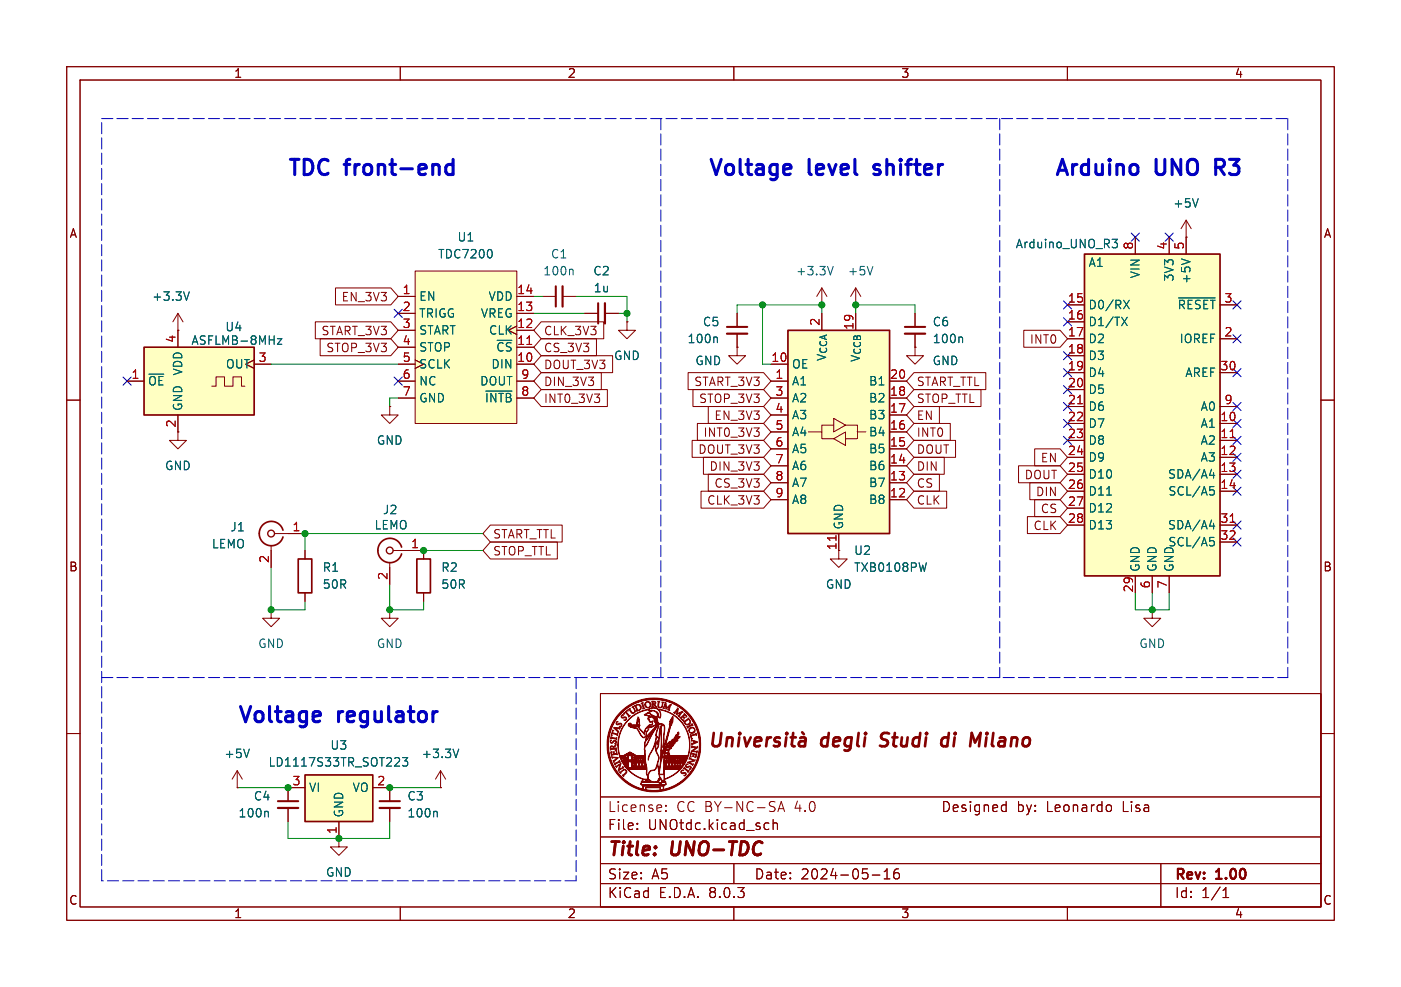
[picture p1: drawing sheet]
<svg xmlns="http://www.w3.org/2000/svg" width="210mm" height="148mm" viewBox="0 0 210 148" stroke-linecap="round" stroke-linejoin="round" font-family="sans-serif">
<g fill="none" stroke="#840000" stroke-width=".15">
<path d="M10 10h190v128h-190zM12 12h186v124h-186zM60 10v2M110 10v2M160 10v2M10 60h2M87.6 47h2.1M90.7 47h2M198 60h2M10 110h2M66 118.1h.1M66 115.6l-.7 1.2"/>
<path d="M66 115.6v2.5M66 115.6l.8 1.2M90 104h108v32h-108zM90 119.5h108M198 110h2M60 136v2M90 132.5h108M90 129.5h108M90 125.5h108M95.5 124.2v.2M95.5 123.5v.1M99.8 121.5v.2"/>
<path d="M99.8 120.8v.1M110 136v2M110 129.5v3M114.8 123.4l.5 .1M115.3 124.3l-.5 .1M115.9 123.5a.37 .37 0 0 1 .6 .1v.8M115.9 122.9v1.5M116.6 121.7l.5-1.5 .5 1.5M116.8 121.3h.7M130.8 131.2h1.1M132.5 131.8h.9M132.5 130.7l.5-.4v1.5"/>
<path d="M134.7 130.3a.59 .59 0 0 0-.7 .6v.6l.1 .2 .4 .1 .3-.2v-.5l-.1-.2h-.4l-.3 .2M150.4 120.7l.4 .1M150.8 120.2v1.5M150.8 121.6l-.4 .1M160 136v2M166.3 120.7l.3 .3v.4l-.3 .3M174 129.5v6.5M183.3 134.6h.9M183.3 133.5l.5-.4v1.5"/>
</g>
<g fill="#840000" stroke="#840000" stroke-width=".15">
<path d="M93 106.8a7 7 0 0 1 11.3 1.6 7 7 0 0 1-5.1 10.2l-.5 .1a7 7 0 0 1-7.7-7 7 7 0 0 0 6.5 7 7 7 0 0 0 7.4-6 7 7 0 0 0-5.5-7.8 7.1 7.1 0 0 0-8.4 6.8v-.9a6.9 6.9 0 0 1 2-4z"/>
<path d="M93.2 106.8a6.9 6.9 0 0 1 11.4 3 6.9 6.9 0 0 1-8.1 8.6l2.4 .1v-.4h-2.1v.3a6.6 6.6 0 0 1-5.6-6.7 6.7 6.7 0 0 0 5.1 6.6l.1-.4a.37 .37 0 0 0 .4 .5v-.3h2.2l.1 .4a.32 .32 0 0 0 .3-.2 .32 .32 0 0 0 0-.3l.1-.1h-3.2l-.1-.2 .2 .1h3.1l.1-.1h-3.4l-.2-.1h3.8l-.1-.3h-.5a.28 .28 0 0 1-.2 .2 .28 .28 0 0 1-.3-.2h-2.5l-.1 .3v-.4h1.5h-.7l-.2-.1h.8a.52 .52 0 0 0-.8 0l.4-.2h-.6l-.4 .3 .3-.3a5.6 5.6 0 0 1-2.4-1.5l1.3 .9a2.85 2.85 0 0 0 1.8 .5l.3 .2a1.36 1.36 0 0 0 1.2 .2h.1h-.4l.4-.1 .3 .4 .2-.2v-.2h.1v.1h.4l-.2-.1a.37 .37 0 0 1-.5-.2l-.3 .2h-.1l.4-.3v-.1l-.3 .2v-.1a.35 .35 0 0 0 .1-.6l.1 .4 .3 .4h.3v-.8h-.7v-.2v.1h.7v-.1a.67 .67 0 0 1 .1 .7v.1a5.3 5.3 0 0 0 2.3-1.4l-2.3-.1-.1 .7v-.7h2.5l.1-.1-2.5-.1-.1 .2v-.2h2.6l.2-.2h-.2v.2v-.2h-.2v.2h-.1l.1-.2h-.2v.2l-.1-.2h-.1v.2l-.1-.2h-.2v.2v-.2h-.2v.2v-.2h-.2v.2v-.2h-.2v.2v-.2h-.2v.2l-.1-.2h-.1v.2l-.1-.2h-.1v.2h-.2h.1v-.2h-.2v.2v-.2h-.1l-.1 .2v-.7l.1 .5h.2l-.1-.5-.2-.1 .3 .1v.5h.8v-.2a.2 .2 0 0 0 0-.3 .2 .2 0 0 0-.3 0 .2 .2 0 0 0 0 .3v.2h-.1v-.4l-.2-.1-.1 .1v.4h-.1l.1-.5h.1h.2l.1 .5v-.3a.21 .21 0 0 1 .1-.2 .21 .21 0 0 1 .3 0v.5v-.2l.1 .2h.3l-.1-.5h-.2l-.1 .3v-.3h.1l.3 .1v.4h.4v-.2a.19 .19 0 0 0 0-.3 .19 .19 0 0 0-.3 0v.5h-.1l.1-.3a.21 .21 0 0 1 .2-.2 .21 .21 0 0 1 .1 .3l.1 .2v-.2v.2h.2h.1v-.2a.2 .2 0 0 0 0-.3 .2 .2 0 0 0-.3 0 .2 .2 0 0 0 0 .3 .23 .23 0 0 1 0-.3 .23 .23 0 0 1 .4 .1v.3a.25 .25 0 0 0 .3 .1 .25 .25 0 0 0 0-.4l-.2-.1-.1 .5 .1-.5a.25 .25 0 0 1 .3 0 .25 .25 0 0 1 0 .3l.2-.3-.2 .2 .1-.2 .2-.2-.2 .1-.1 .1-.1-.1h.2h-.2l-.3-.1v.2l-.1-.1h-.3v.1l-.1-.1-.4-.1v.2v-.1l-.4-.1v.2l-.1-.1h-1.1v-.1l3.3-.1h-3.2l-.1 .1v-.2l.1 .1h.2v-.4h-.1l-.1 .4v-.3l-.1 .2a.23 .23 0 0 1 .3-.3 .23 .23 0 0 1 .1 .3l.1-.1v.2a.21 .21 0 0 0 .2-.2 .21 .21 0 0 0-.1-.2l-.2 .2a.18 .18 0 0 1 .2-.2 .18 .18 0 0 1 .1 .3v.1h.3l-.1-.4-.2 .4 .1-.4a.23 .23 0 0 1 .3 .1 .23 .23 0 0 1 0 .2v-.1l.1 .2h.1v-.4h-.1l-.1 .2 .1-.2h.1l.1 .4h.3v-.3l-.2-.1-.1 .4v-.4h.1h.2v.4v-.2l.1 .2h.2v-.4h-.2l-.1 .2 .1-.2a.16 .16 0 0 1 .2 0 .16 .16 0 0 1 0 .2v.2l.1-.2v.2h.2v-.4h-.2v.2a.16 .16 0 0 1 0-.2 .16 .16 0 0 1 .2 0 .16 .16 0 0 1 0 .2l.1 .2v-.2v.2a.15 .15 0 0 0 .2-.2 .15 .15 0 0 0-.2-.1v.1v-.2a.24 .24 0 0 1 .3 .1 .24 .24 0 0 1 0 .2l.3 .1-.1-.4h-.1l-.1 .3v-.3a.16 .16 0 0 1 .3 0 .16 .16 0 0 1 0 .2v.2v-.2l.1 .1a.15 .15 0 0 0 .2-.1 .15 .15 0 0 0-.2-.1l-.1 .1 .1-.2a.21 .21 0 0 1 .2 .1 .21 .21 0 0 1 0 .2l.2-.4-3.3-.1-.1 .2h-.1a.37 .37 0 0 1 .6-.2h3h-3.4a.31 .31 0 0 1 0-.5 .31 .31 0 0 1 .5 .1l-.1 .1h-.2a.13 .13 0 0 0 .2-.1 .13 .13 0 0 0-.1-.1 .25 .25 0 0 0-.3 .3 .25 .25 0 0 0 .4 .1h3h-3l.1-.1a.32 .32 0 0 0-.1-.5l.1-.3h-.4l-.1 .4h-.1a.49 .49 0 0 0-.1 .7l-.2-.2-.2 1-.3 1.6-.3-1.3v.1a.89 .89 0 0 1-1 .8l-.1 .1a1.35 1.35 0 0 0-.3 1.1v-.5a.96 .96 0 0 1-.2-.9h-2.9l-.1-.2 .2 .1h2.8l-.1-.1h-1.5v.1l-.1-.1h-1.3l-.2-.3 .3 .2v-.2h-.4h.4v-.5h-.2v.5h-.2l-.3-.6 .2 .3 .1-.2v.4l.1-.5v.6v-.2a.19 .19 0 0 1 0-.3 .19 .19 0 0 1 .3 0 .19 .19 0 0 1 0 .3l.1 .4h1v-.2h-.3v.2v-.2h.3v-.4l-.1-.1-.1 .5h-.1v-.6v.5v-.1a.19 .19 0 0 1 0-.3 .19 .19 0 0 1 .3 0 .19 .19 0 0 1 0 .3l.1 .4h1.7l-.1-.2v.2l-.1-.2h-.1v.2l-.1-.2h-.2v.2v-.2h-.2v.2v-.2h-.2v.2l-.1-.2h-.1v.2l-.1-.2h-.1v.2l-.1-.2h-.1l-.1 .2 .2-.4v.2h.3a.31 .31 0 0 0-.1-.5l-.2 .1v.2v-.3a.25 .25 0 0 1 .3 0 .25 .25 0 0 1 .1 .4v.1h.4l-.1-.4-.2-.1-.1 .5v-.1a.24 .24 0 0 1 0-.4 .24 .24 0 0 1 .4 .1v.4v-.2l.1 .2h.3v-.3a.17 .17 0 0 0-.2-.2 .17 .17 0 0 0-.1 .3l-.1-.1a.21 .21 0 0 1 .2-.3 .21 .21 0 0 1 .2 .3v.3l.1-.1 .1 .1-.1-.5v.4v-.4h-.1l.1-.1h-.1h-.4v.1v-.1l-.4-.1v.2l-.1-.1h.1h-.1h-.4l-.1 .6v-.7l1.5 .1-1.5-.1 1.5-.1h-1.4l-.2 .7v-.5h-.3v-.1l.3 .1v-.2h.1h-.2l-.2 .1h-.1v.9v-.5a.27 .27 0 0 0-.3-.4 .27 .27 0 0 0-.2 .4l-.1 .5v-.9h.4l.2 .1-.1-.2h.2l-.7 .1-.1 .5v-.4h-.3l-.1-.1 .4 .1v-.2h.2h-.5l-.2 .3v-.1h-.2l-.1-.2 .2 .1 .3-.1h-.5l2-.1-1.8 .1v-.3l-.1-.1-.1 .4-.3-.6 .3 .5v-.3h.2l.1 .4v-.1h.5v-.4h-.2l-.1 .4 .1-.5 .2 .1v.4h.7v-.4a.25 .25 0 0 0-.3-.3 .25 .25 0 0 0-.2 .4v.3h-.2l.1-.3v.2v-.2a.3 .3 0 0 1 .3-.4 .3 .3 0 0 1 .3 .4v.3h.4v-.3l-.2-.1v.4h-.2a.47 .47 0 0 0-.4-.8l-.2 .2v.3a.38 .38 0 0 1 .3-.5 .38 .38 0 0 1 .4 .5v.3l.1-.4 .1-.1 .1 .5 .2-.1 .1 .2v-.1l.2 .1v-.4h-.2v.3a.19 .19 0 0 1 0-.3 .19 .19 0 0 1 .3 0 .19 .19 0 0 1 0 .3v.1v-.2l.1 .2h.1v-.4h-.1l-.1 .2 .1-.2 .2 .1v.3h.3l-.1-.4h-.1v.4l-.1-.2a.17 .17 0 0 1 .2-.2 .17 .17 0 0 1 .1 .2l.1 .2a.15 .15 0 0 0 .2-.2 .15 .15 0 0 0-.2-.1v.1a.16 .16 0 0 1 .1-.2 .16 .16 0 0 1 .1 .2l.1 .2v-.6h-1.4l-.1 .4v-.4l-.3-.2a.61 .61 0 0 0-1 0l-.3 .2v.5l-.1-.5h-.6h.6l.9-.5 1 .5h1.3l-1.3-.1-1-.5-.2 .2a1.57 1.57 0 0 1-1.3 .4v-.1h.5l.4-.2a.93 .93 0 0 1 1.4 .1l.2 .1h1.3h-1.3l-1-.6-.9 .6h-.6a2.65 2.65 0 0 1-.2-1.7l.2 1.4a.37 .37 0 0 0 .5 .2l.7-.3a.73 .73 0 0 1 1 .1l.3 .2h1.3l-.1-.9 .5 3.8a1.06 1.06 0 0 1 1-.8l.6-1.4a1.5 1.5 0 0 0-.4-1.3l.1-.1 .1 .4a1.43 1.43 0 0 1 .1 1.5l.2 1.2 .2-1.7h.1l.2-.7-.3 .7 .1-1.5v1.1l.3-.8-.1 .2v-.3l-.2-.2-.1-2.9h.1l.1 2a.87 .87 0 0 0 .4 1.2l-.1-.2h.1l-.2-.1h.2l.1 .3v-.3h-.3l1.2-.3h-.7l-.3 .2h-.1v-.1l-.1 .2 .1-.3-.2-.2 .3-2.7a.33 .33 0 0 0 0-.3 .33 .33 0 0 0-.3-.2l-.2 .3v.5l-.1-.1 .1-.6-.1 .3-.2 1.6a2.4 2.4 0 0 1-.5 1.8l-.1-.6 .1 .5a.84 .84 0 0 0 .2-1.2l.2 .4v-.7l-.2 .3-.3 .7a1.74 1.74 0 0 1 .5-1.1l-.3-.4-.2 1.2-.9 1.6-.1 .7a4.2 4.2 0 0 1 .8-2l.1-.3a2.12 2.12 0 0 0 .2-1.4l.5-1.4-.3 .8a.72 .72 0 0 0 .2 1l.2-1.1a.68 .68 0 0 1 .5-.9l-.1-.1a.99 .99 0 0 0-1.1 .8l-1.2 2.3-.3 .2-.1 .5v-.9l.1 .3a.24 .24 0 0 0 .3-.1 .24 .24 0 0 0 0-.2l1-2 .8-.9h-.2l-.3 .4-1.7 2.5 .2-.5 1.1-1.5-.8 .9-.3 .6 .1-.7a.37 .37 0 0 1-.7 .2l-.3-.5a.93 .93 0 0 0-1-.9l-.4-.1h.3a1.19 1.19 0 0 1 1.2 1.1l.2 .2a.41 .41 0 0 0 .5 .2 .41 .41 0 0 0 .1-.6v-.2l-.2 .1-.1 .1 .1 .3-.8-1a.66 .66 0 0 0-.8-.2h-.3a.41 .41 0 0 1-.5-.3 1.93 1.93 0 0 0 1.5 .2l.2-.1h-1.5l-.1-.2 .3 .1-.1-.1h-.2l.2-.1h-.2l-.1 .2a.22 .22 0 0 1 .2-.3 .22 .22 0 0 1 .3 .3h.8v-.2l.1 .2a.62 .62 0 0 0 .1-.7v-.3l-.1 .6-.1-.2-.1 .4 .2-1 .2 .4v.8h.1a.31 .31 0 0 0 0 .5l.6 .7 .1-.3 .3 .1 .4-.4a.76 .76 0 0 0-.3 1.1l1.6-1.8-1 .5-.7 .1-.2 .4a.45 .45 0 0 1 .6-.5l.5-.1-.9 .1 .1-.1 .8-.1h-.4l.5-.1 .4-.2-.2-.5 .3 .5 .4-.1h-.3l-.1-.1 .2 .1-.3-.4 .2 .2-.1-.3 .1 .3 .3 .2-.2-.2-.1-.4-.2 .2-.1-.3-.1 .3v-.3h-.1h.1l-.2-.1h.2h-.2l-.2-.2 .4 .2-.4-.2 .5 .1-.2-.2 .3 .1v.4h.2v-.3l.1 .4a.56 .56 0 0 0 .7 .6 1.13 1.13 0 0 1 .3 1.3l-.2 2.1 .1 .1 .1-.2v.4l.2-.3v-.4l-.3 .3 .3-.5 .7-2.6-.8 2.7 .7-2.7-.1-.2 .3 .1-.3-.1 .1-.1v-.3h.1v.3l.2-.4-.1 .4a1.05 1.05 0 0 0 .2-.9l-.4 .6 .5-.8a1.53 1.53 0 0 1-.2 1.2l-.9 2.9v.6a.5 .5 0 0 1 .7-.1l.3-.2h-.5l-.3 .1 .1-.2v.1l.2-.2 .1-.3-.3 .2v.2v-.1l.4-.4-.1 .4 .7-.1v-.1l-.6 .2 .1-.2h.2v-.5l-.2 .5a.32 .32 0 0 1 .3-.5v.4l.5-.1 .2-.2-.6 .2 .1-.5 .1 .3v-.2v-.2l-.1 .1v-.1l.1-.1 .1 .4 .1-.2 .5-.2h-.2a.21 .21 0 0 1-.2 .1 .21 .21 0 0 1-.1-.3l.1 .2-.2-.3h.1l.1 .2v-.3l.1 .1 .1-.1v-.2l-.1 .2-.1-.1 .2-.2a.67 .67 0 0 1-.1 .7l.3-.1-.1 .2-.4 .2-.1 .2 .3-.1a.73 .73 0 0 1-.7 .4v.1h.3a.71 .71 0 0 1-.8 .3l.6 .1-.3 .2h-.7l-.1 .1 .8 .1-.3 .2-.6 .1h.5l-.1 .3 .2 .2-.1 .3h2.8a5.4 5.4 0 0 0-4.4-6.9 .8 .8 0 0 1 .2 1.3l-.3-.3-.2 .2-.3-.2-.4 .1-.5-.1v.4h.2v.4l.5-.1-.1 .1a.32 .32 0 0 1 0 .4 .32 .32 0 0 1-.3 .1l-.5 .3 .5-.3a.22 .22 0 0 0 .3-.3 .22 .22 0 0 0-.4-.1l-.3-.5 .1-.4-.6-.2 1.2 .2h.2l-.4-.2a.55 .55 0 0 0-.9 0h-.1l.6-.3h-.1h.2l.4 .3 .7 .3a.64 .64 0 0 0-.2-.8 .64 .64 0 0 0-.9 .1l-.2 .1 .4-.2-.3-.2a5.4 5.4 0 0 0-4.6 5.2 5.2 5.2 0 0 1 4.7-5.3l.1 .2 .3-.1-.1 .1a.73 .73 0 0 1 1 .7l-.1-.5 .2 .2v.4l.2 .2 .1-.1a1.07 1.07 0 0 0-.5-1.2 1.07 1.07 0 0 0-1.3 .1h-.2a1.82 1.82 0 0 1 1.9 0 5.5 5.5 0 0 1 4.5 5 5.5 5.5 0 0 1-3.8 5.6 .58 .58 0 0 1 .1 .7l-.2 .2v.5l1.3-.5a6.6 6.6 0 0 0 2.2-1.6l.9-1.1a6.8 6.8 0 0 0 .9-4.5 6.8 6.8 0 0 0-4.7-5.5 6.8 6.8 0 0 0-7 1.8 7.1 7.1 0 0 0-2 4.7 6.7 6.7 0 0 1 2.1-4.9z"/>
<path d="M92.9 115.8h.1a.59 .59 0 0 1 .9-.2v.3l-.4 .4v.2l-.2-.3a.62 .62 0 0 0 .5-.6 .49 .49 0 0 0-.7 .4z"/>
<path d="M102.1 115.6l.2-.1 .2 .1a.2 .2 0 0 0-.3 0 .2 .2 0 0 0 0 .3h.2a.28 .28 0 0 1 .4 0 .28 .28 0 0 1-.3 .4h.1a.16 .16 0 0 0 .2-.2 .16 .16 0 0 0-.3-.1l-.4-.1v-.1z"/>
<path d="M102.6 115.1l.6 .5h.1l-.2 .2v-.1a.8 .8 0 0 0-.7-.4z"/>
<path d="M92.3 114.8l.1 .1 .7-.4-.3 .9 .5-.3v-.2l.2 .2v.1h-.2l-.5 .5a.93 .93 0 0 1 .1-1l-.4 .2-.1 .2z"/>
<path d="M102.9 114.6h.2a.2 .2 0 0 0-.2 .1 .2 .2 0 0 0 0 .3 .2 .2 0 0 0 .3-.1 .25 .25 0 0 1 .4 .1 .25 .25 0 0 1-.3 .3h.1a.16 .16 0 0 0 .1-.2 .16 .16 0 0 0-.3-.1 .28 .28 0 0 1-.4 0 .28 .28 0 0 1 .1-.4z"/>
<path d="M103.4 113.6l.1 .2a.53 .53 0 0 0 .7 .1 1.15 1.15 0 0 1-.9 .5l.5 .2 .1-.1-.1 .3v-.1l-.8-.4 .9-.3-.5-.2-.1 .1z"/>
<path d="M92.1 114.4l.1 .1 .3-.2 .3-.1v-.2l.2 .3h-.1l-.4 .1-.3 .2v.1z"/>
<path d="M91.7 113.4l1 .2-.7 .7-.1-.3 .1 .1 .5-.4-.7-.1v.1z"/>
<path d="M103.6 112.8l.5 .2h.4l-.1 .4a.15 .15 0 0 1-.1 .2 .15 .15 0 0 1-.2 0 .21 .21 0 0 0 .2-.3 .21 .21 0 0 0-.3-.1v.3l-.2-.1 .1-.2a.2 .2 0 0 0-.1-.1 .2 .2 0 0 0-.2 0v.4l-.2-.1z"/>
<path d="M91.5 112.8l.2-.1a.2 .2 0 0 0-.1 .3 .2 .2 0 0 0 .2 .1 .2 .2 0 0 0 .2-.3h-.1l.2-.1-.1 .1a.19 .19 0 0 0 .3 .2 .19 .19 0 0 0 .1-.3l-.2-.2a.52 .52 0 0 1 .3 .7l-.1-.1-.5 .1-.2 .2z"/>
<path d="M103.7 111.8l.1 .1a.73 .73 0 0 0 .8 0 .56 .56 0 0 1-.5 .6l-.2 .1 .5 .1 .1-.1v.3l-.1-.1-.8-.1 .8-.6-.6-.1-.1 .1z"/>
<path d="M91.5 111.9l.2-.1a.39 .39 0 0 0 .4 .1 .39 .39 0 0 0 .2-.3v.2l-.3 .4h.2l.2-.1v.3h-.3l-.6 .1v-.3a.22 .22 0 0 0 .3 .1 .22 .22 0 0 0 .1-.3 .22 .22 0 0 0-.4 .2z"/>
<path d="M103.7 110.9l.9 .4-.9 .5v-.4a.2 .2 0 0 0 .2 0 .2 .2 0 0 0 .1-.2l.1 .2 .3-.2-.6-.1-.1 .1z"/>
<path d="M91.5 111h.2l-.2 .3a.36 .36 0 0 0 .5-.3 .26 .26 0 0 1 .4 .2 .26 .26 0 0 1-.3 .3 .19 .19 0 0 0 .2-.1 .19 .19 0 0 0-.1-.3 .19 .19 0 0 0-.2 .2 .27 .27 0 0 1-.4 .1 .27 .27 0 0 1-.1-.4z"/>
<path d="M91.6 110.4v.2h.3l.5 .1 .1-.1-.1 .3v-.1a.72 .72 0 0 0-.8 0z"/>
<path d="M103.5 110.1l.2 .1 .6-.2 .1 .3h-.6a.22 .22 0 0 0-.2 .2 .22 .22 0 0 0 .2 .2l-.2 .1z"/>
<path d="M91.8 109.5l.2 .1a.19 .19 0 0 0-.2 .2 .19 .19 0 0 0 .3 .1l.4 .2 .1-.1-.1 .3a.69 .69 0 0 0-.7-.3v.3l-.2-.1z"/>
<path d="M103.4 109.1a.48 .48 0 0 1 .7 .1 .48 .48 0 0 1-.2 .7 .48 .48 0 0 1-.6-.3 .4 .4 0 0 0 .5 .2 .4 .4 0 0 0 .1-.6h-.3l-.3 .4z"/>
<path d="M92 109.1h1l-.1 .3-.1-.1a.21 .21 0 0 0-.3 0 .21 .21 0 0 0 .1 .3h.1l-.1 .3-.5-.7 .3 .2 .1-.2h-.4z"/>
<path d="M103 108.9a.68 .68 0 0 0 .7-.3v-.1l.2 .3-.1-.1-.6 .4-.1 .1z"/>
<path d="M92.5 108.2l.2 .1a.16 .16 0 0 0-.3 .1 .16 .16 0 0 0 .3 .1 .3 .3 0 0 1 .3-.1 .3 .3 0 0 1 .2 .4 .3 .3 0 0 1-.3 .2l-.1-.1a.2 .2 0 0 0 .3-.1 .2 .2 0 0 0-.1-.2h-.1a.3 .3 0 0 1-.5 0 .3 .3 0 0 1 .1-.4z"/>
<path d="M102.4 108.1a.74 .74 0 0 0 .7-.4h.1a.54 .54 0 0 1 .3 .6 .54 .54 0 0 1-.6 .4l-.3-.3h.1a.37 .37 0 0 0 .6 .1 .37 .37 0 0 0-.1-.6l-.5 .3a.14 .14 0 0 1-.2 .1 .14 .14 0 0 1-.1-.2z"/>
<path d="M93.2 107.2l.1-.1 .2 .2a.18 .18 0 0 0-.3 0 .18 .18 0 0 0 .1 .3 .18 .18 0 0 0 .2-.1 .28 .28 0 0 1 .4 0 .28 .28 0 0 1 0 .4 .28 .28 0 0 1-.4 0 .19 .19 0 0 0 .3 0 .19 .19 0 0 0 0-.2 .19 .19 0 0 0-.3 0 .26 .26 0 0 1-.3-.1 .26 .26 0 0 1 0-.4z"/>
<path d="M101.9 107.6l.2-.1 .4-.5a.48 .48 0 0 1 .4 .5l-.2-.3-.3 .2 .3 .2-.2 .1v-.1a.19 .19 0 0 0-.2 0 .19 .19 0 0 0-.1 .2l.1 .2h.2l-.2 .1z"/>
<path d="M93.5 106.9l.6-.5 .1 .2-.3 .1a.75 .75 0 0 0 .6 .6l-.3 .2a.58 .58 0 0 0-.4-.6 .18 .18 0 0 0-.2 0 .18 .18 0 0 0 0 .2z"/>
<path d="M101.5 106.2a.53 .53 0 0 1 .1 .7v.1l.6-.3 .2 .1-.2 .1-.4 .5 .1 .1-.3-.2h.1l.4-.4-.7 .3 .1-.8-.3 .5v.1l-.2-.2h.1a.77 .77 0 0 0 .4-.6z"/>
<path d="M94.2 106.4l.3-.2a.59 .59 0 0 0 .5 .7 .54 .54 0 0 0-.3-.8l.3-.2-.1 .1a.83 .83 0 0 1 .2 .9 .48 .48 0 0 1-.7-.4z"/>
<path d="M95.1 105.9a.43 .43 0 0 1 .4 .5h.1a.38 .38 0 0 0 .4-.5 .38 .38 0 0 0-.7-.1h-.2a.52 .52 0 0 1 .7-.1 .52 .52 0 0 1 .2 .7l-.6 .3v-.4z"/>
<path d="M99.6 105.4h.3v.8l.6-.6 .2 .1a.32 .32 0 0 0-.3 .4l-.1 .3 .1 .1-.3-.1a.25 .25 0 0 0 .2-.4l.1-.1-.6 .5-.1-.8-.2 .6h.1h-.3l.1-.1a.73 .73 0 0 0 .2-.7z"/>
<path d="M96.1 105.5l.3-.1v.1l.3 .7-.4 .1v-.5z"/>
<path d="M96.8 105.3a.48 .48 0 0 1 .7 .2 .48 .48 0 0 1-.3 .7 .48 .48 0 0 1-.6-.6h.2a.36 .36 0 0 0 .5 .5 .36 .36 0 0 0 0-.7 .31 .31 0 0 0-.3-.1 .31 .31 0 0 0-.2 .3h-.2z"/>
<path d="M98.6 105.2h.3l-.1 .1a.55 .55 0 0 0 .2 .8 .59 .59 0 0 0 .2-.8l.3 .1a.98 .98 0 0 1-.5 .8 .46 .46 0 0 1-.4-.3 .46 .46 0 0 1 .1-.5z"/>
<path d="M97.7 105.2h.1a.3 .3 0 0 1 .4 0 .3 .3 0 0 1 0 .4v.1l.3 .4-.2-.1-.3-.3-.1 .2 .1 .1h-.4h.2a.26 .26 0 0 1 0-.3 .26 .26 0 0 1 .3-.1 .21 .21 0 0 0 .1-.3 .21 .21 0 0 0-.3-.1v.4h-.1z"/>
<path d="M99.8 114.3h.1v.1h-.1l.1-.1h-.2z"/>
<path d="M100.2 114.3l.1 .1h-.1l.1-.1z"/>
<path d="M97.3 107.5l.3 .1h-.3l.1-.1z"/>
</g>
<g fill="none" stroke="#840000" stroke-width=".4">
<path d="M107 109.9l-.2 1.6 .1 .3a.66 .66 0 0 0 1-.3l.2-1.6M109 110.8a.49 .49 0 0 1 .8 .1l-.1 1M109 110.6l-.2 1.3M110.8 110.6l-.1 1.3M110.9 109.9v.2M110.9 109.9l-.1 .1 .1 .1M110.9 109.9l.1 .1-.1 .1M111.6 110.6l.3 1.3 .6-1.3M113.1 111.2l1-.1-.1-.4-.5-.1-.3 .3-.1 .7v.2l.2 .1 .6-.1M115 110.6l-.2 1.3M115.6 110.6a.59 .59 0 0 0-.6 .4M116.9 110.7a.49 .49 0 0 0-.8 .3l.1 .1 .4 .1 .3 .3-.1 .3-.2 .1-.6-.1"/>
<path d="M117.9 110.6l-.2 1.3M117.9 109.9v.2M117.9 109.9l-.1 .1 .1 .1M117.9 109.9l.1 .1-.1 .1M118.5 110.6h.8M118.9 109.9l-.2 1.7 .1 .2 .3 .1M119.9 110.7l.3-.1 .5 .1 .1 .2-.1 1M120.2 109.8l.3 .3M120.8 111.1h-.7a.4 .4 0 0 0-.4 .4 .4 .4 0 0 0 .3 .4l.7-.1M131.9 111.8l.3 .1M132.2 110.1l-.1 .4v.2M142.1 110.7a.66 .66 0 0 0-.9 .3l-.1 .5 .1 .3 .2 .1 .6-.1"/>
<path d="M142.2 109.9l-.2 2M146.2 111.3l.8-1.4-.3 2"/>
</g>
<path d="M68.8 112.3l-.5 1.3" fill="none" stroke="#006464" stroke-width=".15"/>
<path d="M90.7 45.5v3" fill="none" stroke="#840000" stroke-width=".33"/>
<path d="M89.7 45.5v3" fill="none" stroke="#840000" stroke-width=".3"/>
<path d="M21.6 52.1h16.5v10.1h-16.5z" fill="#ffffc2"/>
<path d="M21.6 52.1h16.5v10.1h-16.5zM42.4 79.5a1.81 1.81 0 0 0-2.8-1 1.81 1.81 0 0 0 0 3 1.81 1.81 0 0 0 2.8-1M60.2 82a1.81 1.81 0 0 0-2.8-.9 1.81 1.81 0 0 0 0 2.9 1.81 1.81 0 0 0 2.8-.9" fill="none" stroke="#840000" stroke-width=".25"/>
<g fill="none" stroke="#840000" stroke-width=".15">
<path d="M19 57.2h2.6M26.7 49.5h.1M26.7 47v5.1M26.7 47l-.8 1.3M26.7 47l.7 1.3M31.7 57.9h.7v-1.4h1.3v1.4h1.2v-1.4h1.3v1.4h.5M38.1 54l-1.3 .6 1.3 .6M38.1 54.6h2.5M26.7 62.2v3.8h1.2l-1.2 1.3-1.3-1.3h1.3M40.6 81.8v3.3M41.1 80h4.6M58.4 84.3v3.3"/>
<path d="M58.9 82.6h4.6M125.7 82.6v1.2h1.3l-1.3 1.3-1.2-1.3h1.2M35.6 118.1h.1M35.6 115.6l-.8 1.2M35.6 115.6v2.5M35.6 115.6l.7 1.2"/>
</g>
<path d="M28.4 43.8l-.4 1.2M41.6 50.8h.6l-.6 .8h.6M37.4 112.3l-.4 1.3" fill="none" stroke="#006464" stroke-width=".15"/>
<g fill="none" stroke="#840000" stroke-width=".2">
<circle cx="40.6" cy="80" r=".51"/>
<circle cx="58.4" cy="82.6" r=".51"/>
</g>
<path d="M62.2 40.6h15.3v22.9h-15.3z" fill="#ffffc2"/>
<g fill="none" stroke="#840000" stroke-width=".15">
<path d="M59.7 44.5h2.5M59.7 54.6h2.5M59.7 52.1h2.5M59.7 49.5h2.5M59.7 47h2.5M59.7 57.2h2.5M59.7 59.7h2.5M62.2 40.6h15.3v22.9h-15.3zM77.5 48.9l-1.3 .6 1.3 .7M77.5 44.5h2.5M77.5 54.6h2.5M77.5 52.1h2.5"/>
<path d="M77.5 49.5h2.5M77.5 47h2.5M77.5 57.2h2.5M77.5 59.7h2.5M94 48.3v1.2h1.2l-1.2 1.3-1.3-1.3h1.3M94 48.3h.1M58.4 61v1.2h1.3l-1.3 1.3-1.3-1.3h1.3M58.4 61h.1M50.8 125.7v1.3h1.3l-1.3 1.3-1.3-1.3h1.3M50.8 125.7h.1"/>
</g>
<path d="M79 51.7h.7" fill="none" stroke="#a90000" stroke-width=".15"/>
<path d="M73.7 37.5l.1 .4-.1 .7M72.8 58.6h3.9" fill="none" stroke="#006464" stroke-width=".15"/>
<path d="M45.7 116.2h10.2v7h-10.2z" fill="#ffffc2"/>
<path d="M62.5 83.8h2v5.1h-2zM45.7 116.2h10.2v7h-10.2z" fill="none" stroke="#840000" stroke-width=".25"/>
<g fill="none" stroke="#840000" stroke-width=".15">
<path d="M177.8 35.6h.1M177.8 33l-.8 1.3M177.8 33v2.6M177.8 33l.8 1.3M81.3 44.5h2M84.3 44.5h2.1M128.3 45.7h.1M128.3 43.2l-.8 1.3M128.3 43.2v2.5M128.3 43.2l.7 1.3M63.5 82.6v1.2M63.5 88.9v1.3"/>
<path d="M45.7 118.1h-2.5v2M55.9 118.1h2.5v2M43.2 121.2v2M50.8 123.2v2.5M58.4 121.2v2"/>
</g>
<path d="M130.8 39.9l-.4 1.3M179.6 29.8l-.4 1.3M85.7 40.4l.2 .2v.6M60.3 113.6h.8l-.4 .5 .4 .1v.6l-.2 .1h-.4l-.2-.1M40 121.7l.2 .1v.7M65.4 121.7l.1 .1v.7" fill="none" stroke="#006464" stroke-width=".15"/>
<path d="M84.3 42.9v3.1M41.7 121.2h3M56.9 121.2h3" fill="none" stroke="#840000" stroke-width=".33"/>
<path d="M83.3 42.9v3.1M41.7 120.1h3M56.9 120.1h3" fill="none" stroke="#840000" stroke-width=".3"/>
<path d="M118.1 49.5h15.2v30.5h-15.2z" fill="#ffffc2"/>
<path d="M118.1 49.5h15.2v30.5h-15.2zM44.7 83.8h2v5.1h-2z" fill="none" stroke="#840000" stroke-width=".25"/>
<g fill="none" stroke="#840000" stroke-width=".15">
<path d="M110.5 52.1v1.2h1.3l-1.3 1.3-1.3-1.3h1.3M110.5 52.1h.1M110.5 47v2M110.5 50v2.1M115.6 57.2h2.5M115.6 54.6h2.5M115.6 59.7h2.5M123.2 45.7h.1M123.2 43.2l-.8 1.3M123.2 43.2v2.5M123.2 43.2l.8 1.3M133.3 57.2h2.6"/>
<path d="M133.3 59.7h2.6M137.2 52.1v1.2h1.2l-1.2 1.3-1.3-1.3h1.3M137.2 52.1h.1M115.6 74.9h2.5M115.6 72.4h2.5M115.6 69.9h2.5M115.6 67.3h2.5M115.6 64.8h2.5M115.6 62.2h2.5M121.2 64.8h2v1h1.8M125 63.8h-1.8v1M125 65.8l1.7-1v2z"/>
<path d="M125 62.7l1.7 1.1-1.7 1zM126.7 63.8h1.8v1h1.3M128.5 64.8v1h-1.8M133.3 74.9h2.6M133.3 72.4h2.6M133.3 69.9h2.6M133.3 67.3h2.6M133.3 64.8h2.6M133.3 62.2h2.6M40.6 91.4v1.3h1.3l-1.3 1.3-1.2-1.3h1.2M40.6 91.4h.1M45.7 82.6v1.2"/>
<path d="M45.7 88.9v1.3M58.4 91.4v1.3h1.3l-1.3 1.3-1.3-1.3h1.3M58.4 91.4h.1M125.7 80v2.6"/>
</g>
<path d="M125.3 80.3v.7" fill="none" stroke="#a90000" stroke-width=".15"/>
<path d="M124.9 39.9l-.4 1.3M107.4 50.5l.1 .2v.7M138.9 84.4l-.3 1.3" fill="none" stroke="#006464" stroke-width=".15"/>
<path d="M109 50h3" fill="none" stroke="#840000" stroke-width=".33"/>
<path d="M109 49h3" fill="none" stroke="#840000" stroke-width=".3"/>
<path d="M162.6 38.1h20.3v48.3h-20.3z" fill="#ffffc2"/>
<path d="M162.6 38.1h20.3v48.3h-20.3z" fill="none" stroke="#840000" stroke-width=".25"/>
<g fill="none" stroke="#840000" stroke-width=".15">
<path d="M170.2 35.6v2.5M175.3 35.6v2.5M177.8 35.6h.1M177.8 35.6v2.5M19 57.2h2.6M26.7 49.5h.1M26.7 49.5v2.6M38.1 54l-1.3 .6 1.3 .6M38.1 54.6h2.5M47.3 48.3h11.3l1.1 1.2-1.1 1.3h-11.3zM48 50.8h10.6l1.1 1.3-1.1 1.2h-10.6zM50.3 43.2h8.3l1.1 1.3-1.1 1.2h-8.3z"/>
<path d="M59.7 57.2h2.5M59.7 54.6h2.5M59.7 59.7h2.5M59.7 47h2.5M59.7 44.5h2.5M59.7 52.1h2.5M59.7 49.5h2.5M77.5 48.9l-1.3 .6 1.3 .7M77.5 57.2h2.5M77.5 54.6h2.5M77.5 59.7h2.5M77.5 47h2.5"/>
<path d="M77.5 44.5h2.5M77.5 52.1h2.5M77.5 49.5h2.5M81.1 48.3h9.4v2.5h-9.4l-1.1-1.3zM81.1 58.4h9.9v2.6h-9.9l-1.1-1.3zM81.1 53.3h10.7v2.6h-10.7l-1.1-1.3zM81.1 50.8h8.3v2.5h-8.3l-1.1-1.2zM81.1 55.9h9v2.5h-9l-1.1-1.2zM87.6 47h2.1M90.7 47h2M94 48.3h.1M103.1 55.9h11.4l1.1 1.3-1.1 1.2h-11.4z"/>
<path d="M103.9 58.4h10.6l1.1 1.3-1.1 1.3h-10.6zM110.5 52.1h.1M110.5 47v2M110.5 50v2.1M115.6 57.2h2.5M115.6 54.6h2.5M115.6 59.7h2.5M133.3 57.2h2.6M133.3 59.7h2.6M137 58.4h10v2.6h-10l-1.1-1.3zM137 55.9h10.8v2.5h-10.8l-1.1-1.2zM137.2 52.1h.1"/>
<path d="M137.2 47v2M137.2 50v2.1M153.5 49.5h5.4l1.1 1.3-1.1 1.3h-5.4zM160 45.7h2.6M160 48.3h2.6M160 50.8h2.6M160 53.3h2.6M160 55.9h2.6M160 58.4h2.6M182.9 45.7h2.5M182.9 50.8h2.5M182.9 55.9h2.5"/>
<path d="M26.7 62.2v2.6M58.4 61h.1M73.5 78.7h10.8v2.6h-10.8l-1.1-1.3zM103.8 66h10.7l1.1 1.3-1.1 1.3h-10.7zM104.5 63.5h10l1.1 1.3-1.1 1.2h-10zM105.1 73.7h9.4l1.1 1.2-1.1 1.3h-9.4zM105.4 68.6h9.1l1.1 1.3-1.1 1.2h-9.1zM106.2 61h8.3l1.1 1.2-1.1 1.3h-8.3zM106.2 71.1h8.3l1.1 1.3-1.1 1.3h-8.3zM115.6 74.9h2.5M115.6 72.4h2.5M115.6 69.9h2.5"/>
<path d="M115.6 67.3h2.5M115.6 64.8h2.5M115.6 62.2h2.5M133.3 74.9h2.6M133.3 72.4h2.6M133.3 69.9h2.6M133.3 67.3h2.6M133.3 64.8h2.6M133.3 62.2h2.6M137 61h3.8v2.5h-3.8l-1.1-1.3zM137 68.6h4.5v2.5h-4.5l-1.1-1.2zM137 63.5h5.4v2.5h-5.4l-1.1-1.2z"/>
<path d="M137 66h6.2v2.6h-6.2l-1.1-1.3zM137 73.7h4.9v2.5h-4.9l-1.1-1.3zM137 71.1h3.8v2.6h-3.8l-1.1-1.3zM152.7 69.8h6.2l1.1 1.3-1.1 1.3h-6.2zM154 77.5h4.9l1.1 1.2-1.1 1.3h-4.9zM154.4 72.4h4.5l1.1 1.3-1.1 1.2h-4.5zM155.1 67.3h3.8l1.1 1.3-1.1 1.3h-3.8zM155.1 74.9h3.8l1.1 1.3-1.1 1.3h-3.8zM160 63.5h2.6M160 66h2.6M160 68.6h2.6M160 71.1h2.6"/>
<path d="M160 73.7h2.6M160 61h2.6M160 76.2h2.6M160 78.7h2.6M182.9 63.5h2.5M182.9 66h2.5M182.9 68.6h2.5M182.9 71.1h2.5M182.9 73.7h2.5M182.9 61h2.5M182.9 78.7h2.5M40.6 82.6v2.5"/>
<path d="M43.2 80h2.5M45.7 82.6v1.2M45.7 88.9v1.3M58.4 85.1v2.5M61 82.6h2.5v1.2M63.5 88.9v1.3M73.5 81.3h10v2.5h-10l-1.1-1.2zM125.7 80v2.6M170.2 86.4v2.5M172.7 91.4v1.3h1.3l-1.3 1.3-1.3-1.3h1.3M172.7 91.4h.1M172.7 86.4v2.5"/>
<path d="M175.3 86.4v2.5M182.9 81.3h2.5M35.6 118.1h.1M45.7 118.1h-2.5v2M55.9 118.1h2.5v2M66 118.1h.1M43.2 121.2v2M50.8 125.7h.1M50.8 123.2v2.5M58.4 121.2v2"/>
</g>
<path d="M79 51.7h.7M161.5 60.5h.8M184.4 65.6h.7M184.4 78.3h.7M125.3 80.3v.7" fill="none" stroke="#a90000" stroke-width=".15"/>
<g fill="none" stroke="#006464" stroke-width=".15">
<path d="M73.7 37.5l.1 .4-.1 .7M166.7 35.9h.8l-.4 .5 .3 .1 .1 .4-.2 .3h-.4M177.1 38.8l1.3 .5M179.6 29.8l-.4 1.3M28.4 43.8l-.4 1.2M41.6 50.8h.6l-.6 .8h.6M72.8 58.6h3.9M107.4 50.5l.1 .2v.7M144.1 50.5l.2 .2v.7M168.1 47.6l.9 1.2M168.4 45l.9 1.3M169 47.6l-.9 1.2"/>
<path d="M169.3 45l-.9 1.3M176.7 44.7h5.4M165.9 74.2h.7M181.3 71.3h.8M181.3 78.9h.8M181.4 73h.6M181.5 73.5h.3l.2 .2-.1 .5h-.4M181.9 70.9v.8M181.9 78.5v.8M138.9 84.4l-.3 1.3M181.4 80.6h.6M181.5 81.1h.3l.2 .2-.1 .5-.4 .1"/>
<path d="M37.4 112.3l-.4 1.3M60.3 113.6h.8l-.4 .5 .4 .1v.6l-.2 .1h-.4l-.2-.1M68.8 112.3l-.5 1.3M40 121.7l.2 .1v.7M65.4 121.7l.1 .1v.7"/>
</g>
<path d="M135.6 50h3.1" fill="none" stroke="#840000" stroke-width=".33"/>
<path d="M135.6 49h3.1" fill="none" stroke="#840000" stroke-width=".3"/>
<path d="M67.9 23.9v2.3M67.9 24.8l-.6-.1-.3 .1-.2 .3v.6l.2 .4 .3 .1 .6-.1M118.2 24.7l.3 .1 .1 .4-1.1 .2M118.5 26.1l-.3 .1M47.7 106.7l.2 .1 .1 .4-1.1 .3M47.9 108.1l-.2 .1M65.3 106.7h.3" fill="none" stroke="#0000c2" stroke-width=".46"/>
<path d="M15.2 17.8h177.8M99.1 17.8v83.8M149.9 17.8v83.8M193 17.8v83.8M15.2 101.6h71.2M86.4 101.6h106.6M86.4 101.6v30.5M149.9 101.6h-.3M15.2 132.1v-114.3M86.4 132.1h-71.2" fill="none" stroke="#0000c2" stroke-width=".15" stroke-dasharray="1.7 .6"/>
<g fill="none" stroke="#009600" stroke-width=".15">
<path d="M40.6 54.6h19.1M59.7 59.7h-1.3v1.3M80 44.5h1.3M80 47h7.6M86.4 44.5h7.6v3.8M92.7 47h1.3M110.5 47v-1.3h12.7v1.3M114.3 45.7v8.9h1.3M128.3 47v-1.3h8.9v1.3M40.6 85.1v6.3h5.1v-1.2M58.4 87.6v3.8h5.1v-1.2M63.5 82.6h8.9"/>
<path d="M72.4 80h-26.7v2.6M170.2 88.9v2.5h5.1v-2.5M172.7 88.9v2.5M35.6 118.1h7.6M58.4 118.1h7.6M43.2 123.2v2.5h15.2v-2.5"/>
</g>
<g fill="none" stroke="#000084" stroke-width=".15">
<path d="M169.6 35l1.2 1.2M170.8 35l-1.2 1.2M174.7 35l1.2 1.2M175.9 35l-1.2 1.2M18.4 56.5l1.3 1.3M19.7 56.5l-1.3 1.3M59.1 46.4l1.2 1.2M59.1 56.5l1.2 1.3M60.3 46.4l-1.2 1.2M60.3 56.5l-1.2 1.3M159.4 47.7l1.2 1.2M159.4 57.8l1.2 1.2"/>
<path d="M159.4 55.3l1.2 1.2M159.4 52.7l1.2 1.2M159.4 45.1l1.2 1.2M160.6 47.7l-1.2 1.2M160.6 57.8l-1.2 1.2M160.6 55.3l-1.2 1.2M160.6 52.7l-1.2 1.2M160.6 45.1l-1.2 1.2M184.8 45.1l1.2 1.2M184.8 50.2l1.2 1.2M184.8 55.3l1.2 1.2M186 45.1l-1.2 1.2"/>
<path d="M186 50.2l-1.2 1.2M186 55.3l-1.2 1.2M159.4 60.4l1.2 1.2M159.4 65.4l1.2 1.2M159.4 62.9l1.2 1.2M160.6 60.4l-1.2 1.2M160.6 65.4l-1.2 1.2M160.6 62.9l-1.2 1.2M184.8 68l1.2 1.2M184.8 73.1l1.2 1.2M184.8 70.5l1.2 1.2M184.8 60.4l1.2 1.2"/>
<path d="M184.8 62.9l1.2 1.2M184.8 78.1l1.2 1.2M184.8 65.4l1.2 1.2M186 68l-1.2 1.2M186 73.1l-1.2 1.2M186 70.5l-1.2 1.2M186 60.4l-1.2 1.2M186 62.9l-1.2 1.2M186 78.1l-1.2 1.2M186 65.4l-1.2 1.2M184.8 80.7l1.2 1.2M186 80.7l-1.2 1.2"/>
</g>
<g fill="#009600" stroke="#009600" stroke-width=".15">
<circle cx="50.8" cy="125.7" r=".46"/>
<circle cx="43.2" cy="118.1" r=".46"/>
<circle cx="58.4" cy="118.1" r=".46"/>
<circle cx="63.5" cy="82.6" r=".46"/>
<circle cx="45.7" cy="80" r=".46"/>
<circle cx="172.7" cy="91.4" r=".46"/>
<circle cx="123.2" cy="45.7" r=".46"/>
<circle cx="128.3" cy="45.7" r=".46"/>
<circle cx="114.3" cy="45.7" r=".46"/>
<circle cx="58.4" cy="91.4" r=".46"/>
<circle cx="40.6" cy="91.4" r=".46"/>
<circle cx="94" cy="47" r=".46"/>
</g>
<g font-size="3.2" fill="#0000c2">
<text x="42.8" y="27">TDC</text>
<text x="51.8" y="27">front-end</text>
<text x="105.9" y="27">Voltage</text>
<text x="121.2" y="27">level</text>
<text x="131.9" y="27">shifter</text>
<text x="157.8" y="27">Arduino</text>
<text x="173.2" y="27">UNO</text>
<text x="183.1" y="27">R3</text>
<text x="35.4" y="109">Voltage</text>
<text x="50.7" y="109">regulator</text>
</g>
<g font-size="2.8" fill="#840000">
<text x="123.2" y="112.6">degli</text>
<text x="132.9" y="112.6">Studi</text>
<text x="142.8" y="112.6">di</text>
<text x="147.9" y="112.6">Milano</text>
<text x="91" y="128.9">Title:</text>
<text x="100.7" y="128.9">UNO-TDC</text>
</g>
<g font-size="2.1" fill="#840000">
<text x="91" y="124.7">File:</text>
<text x="91" y="122">License:</text>
<text x="97.1" y="124.7">UNOtdc.kicad_sch</text>
<text x="101.4" y="122">CC BY-NC-SA</text>
<text x="119.3" y="122">4.0</text>
<text x="141" y="122">Designed</text>
<text x="152.4" y="122">by:</text>
<text x="156.9" y="122">Leonardo</text>
<text x="168.4" y="122">Lisa</text>
<text x="91" y="134.9">KiCad</text>
<text x="91" y="132.1">Size:</text>
<text x="97.7" y="132.1">A5</text>
<text x="98.7" y="134.9">E.D.A.</text>
<text x="106.3" y="134.9">8.0.3</text>
<text x="113" y="132.1">Date:</text>
<text x="120" y="132.1">2024-05-16</text>
<text x="176" y="132.3">Rev:</text>
<text x="176" y="134.9">Id:</text>
<text x="180.1" y="134.9">1/1</text>
<text x="182.4" y="132.3">1.00</text>
</g>
<g font-size="1.8" fill="#840000">
<text x="35" y="11.9">1</text>
<text x="85" y="11.9">2</text>
<text x="135" y="11.9">3</text>
<text x="185" y="11.9">4</text>
<text x="10.3" y="35.9">A</text>
<text x="198.4" y="35.9">A</text>
<text x="51.1" y="45.4">EN_3V3</text>
<text x="48.1" y="50.5">START_3V3</text>
<text x="48.8" y="53">STOP_3V3</text>
<text x="81.4" y="50.5">CLK_3V3</text>
<text x="81.4" y="53">CS_3V3</text>
<text x="154.3" y="51.8">INT0</text>
<text x="81.4" y="55.6">DOUT_3V3</text>
<text x="81.4" y="58.1">DIN_3V3</text>
<text x="104" y="58.1">START_3V3</text>
<text x="137.3" y="58.1">START_TTL</text>
<text x="81.4" y="60.6">INT0_3V3</text>
<text x="104.7" y="60.6">STOP_3V3</text>
<text x="105.4" y="65.7">INT0_3V3</text>
<text x="107" y="63.2">EN_3V3</text>
<text x="137.3" y="63.2">EN</text>
<text x="137.3" y="60.6">STOP_TTL</text>
<text x="137.3" y="65.7">INT0</text>
<text x="104.6" y="68.3">DOUT_3V3</text>
<text x="106.3" y="70.8">DIN_3V3</text>
<text x="137.3" y="70.8">DIN</text>
<text x="137.3" y="68.3">DOUT</text>
<text x="155.9" y="69.5">EN</text>
<text x="105.9" y="75.9">CLK_3V3</text>
<text x="107" y="73.3">CS_3V3</text>
<text x="137.3" y="75.9">CLK</text>
<text x="137.3" y="73.3">CS</text>
<text x="153.5" y="72.1">DOUT</text>
<text x="155.2" y="74.6">DIN</text>
<text x="155.9" y="77.2">CS</text>
<text x="73.8" y="83.5">STOP_TTL</text>
<text x="73.8" y="81">START_TTL</text>
<text x="125.5" y="82.6" transform="rotate(-90 125.5 82.6)">11</text>
<text x="154.8" y="79.7">CLK</text>
<text x="10.3" y="85.9">B</text>
<text x="198.3" y="85.9">B</text>
<text x="10.3" y="135.9">C</text>
<text x="35" y="137.9">1</text>
<text x="85" y="137.9">2</text>
<text x="135" y="137.9">3</text>
<text x="185" y="137.9">4</text>
<text x="198.3" y="135.9">C</text>
</g>
<g font-size="1.8" fill="#006464">
<text x="175.8" y="31.3">+5V</text>
<text x="65.6" y="39">TDC7200</text>
<text x="68.5" y="36.4">U1</text>
<text x="81.3" y="41.5">100n</text>
<text x="82.5" y="39">C1</text>
<text x="88.8" y="41.5">C2</text>
<text x="119.2" y="41.5">+3.3V</text>
<text x="127" y="41.5">+5V</text>
<text x="152.2" y="37.4">Arduino_UNO_R3</text>
<text x="163.1" y="40.2">A1</text>
<text x="171" y="41.8" transform="rotate(-90 171 41.8)">VIN</text>
<text x="22.7" y="45.3">+3.3V</text>
<text x="62.7" y="45.3">EN</text>
<text x="62.7" y="47.9">TRIGG</text>
<text x="72" y="47.9">VREG</text>
<text x="73.1" y="45.3">VDD</text>
<text x="88.9" y="44">1u</text>
<text x="163.1" y="46.6">D0/RX</text>
<text x="176.1" y="42.3" transform="rotate(-90 176.1 42.3)">3V3</text>
<text x="176.4" y="46.6">~{RESET}</text>
<text x="178.7" y="42.7" transform="rotate(-90 178.7 42.7)">+5V</text>
<text x="28.6" y="51.9">ASFLMB-8MHz</text>
<text x="33.7" y="49.9">U4</text>
<text x="62.7" y="50.4">START</text>
<text x="62.7" y="52.9">STOP</text>
<text x="73.2" y="50.4">CLK</text>
<text x="74.3" y="52.9">~{CS}</text>
<text x="103" y="51.7">100n</text>
<text x="105.3" y="49.1">C5</text>
<text x="139.7" y="49.1">C6</text>
<text x="139.7" y="51.7">100n</text>
<text x="163.1" y="49.1">D1/TX</text>
<text x="163.1" y="51.7">D2</text>
<text x="176.7" y="51.7">IOREF</text>
<text x="22.1" y="58">~{OE}</text>
<text x="27.5" y="56.4" transform="rotate(-90 27.5 56.4)">VDD</text>
<text x="33.8" y="55.5">OUT</text>
<text x="62.7" y="55.5">SCLK</text>
<text x="62.7" y="58">NC</text>
<text x="71.9" y="58">DOUT</text>
<text x="73.6" y="55.5">DIN</text>
<text x="91.9" y="54.2">GND</text>
<text x="104.1" y="55">GND</text>
<text x="118.6" y="58">A1</text>
<text x="118.6" y="55.5">OE</text>
<text x="124.1" y="54.3" transform="rotate(-90 124.1 54.3)">V_{CCA}</text>
<text x="129.1" y="54.4" transform="rotate(-90 129.1 54.4)">V_{CCB}</text>
<text x="130.2" y="58">B1</text>
<text x="139.7" y="55">GND</text>
<text x="163.1" y="54.2">D3</text>
<text x="163.1" y="56.7">D4</text>
<text x="163.1" y="59.3">D5</text>
<text x="177.6" y="56.7">AREF</text>
<text x="27.5" y="61.7" transform="rotate(-90 27.5 61.7)">GND</text>
<text x="62.7" y="60.6">GND</text>
<text x="72.6" y="60.6">~{INTB}</text>
<text x="118.6" y="60.6">A2</text>
<text x="118.6" y="63.1">A3</text>
<text x="118.6" y="65.6">A4</text>
<text x="130.2" y="65.6">B4</text>
<text x="130.2" y="63.1">B3</text>
<text x="130.2" y="60.6">B2</text>
<text x="163.1" y="61.8">D6</text>
<text x="163.1" y="64.4">D7</text>
<text x="179.9" y="64.4">A1</text>
<text x="179.9" y="61.8">A0</text>
<text x="24.6" y="70.7">GND</text>
<text x="56.4" y="66.9">GND</text>
<text x="118.6" y="68.2">A5</text>
<text x="118.6" y="70.7">A6</text>
<text x="130.2" y="70.7">B6</text>
<text x="130.2" y="68.2">B5</text>
<text x="163.1" y="66.9">D8</text>
<text x="163.1" y="69.4">D9</text>
<text x="163.1" y="72">D10</text>
<text x="175" y="72">SDA/A4</text>
<text x="179.9" y="66.9">A2</text>
<text x="179.9" y="69.4">A3</text>
<text x="57.3" y="77.3">J2</text>
<text x="118.6" y="73.3">A7</text>
<text x="118.6" y="75.8">A8</text>
<text x="130.2" y="75.8">B8</text>
<text x="130.2" y="73.3">B7</text>
<text x="163.1" y="74.5">D11</text>
<text x="163.1" y="77.1">D12</text>
<text x="175" y="74.5">SCL/A5</text>
<text x="31.7" y="82.4">LEMO</text>
<text x="34.4" y="79.9">J1</text>
<text x="56" y="79.6">LEMO</text>
<text x="126.6" y="79.5" transform="rotate(-90 126.6 79.5)">GND</text>
<text x="127.9" y="83.4">U2</text>
<text x="163.1" y="79.6">D13</text>
<text x="175" y="79.6">SDA/A4</text>
<text x="175" y="82.1">SCL/A5</text>
<text x="48.3" y="86">R1</text>
<text x="48.3" y="88.5">50R</text>
<text x="66" y="86">R2</text>
<text x="66" y="88.5">50R</text>
<text x="123.7" y="88.5">GND</text>
<text x="127.9" y="86">TXB0108PW</text>
<text x="171" y="85.9" transform="rotate(-90 171 85.9)">GND</text>
<text x="173.6" y="85.9" transform="rotate(-90 173.6 85.9)">GND</text>
<text x="176.1" y="85.9" transform="rotate(-90 176.1 85.9)">GND</text>
<text x="38.6" y="97.4">GND</text>
<text x="56.4" y="97.4">GND</text>
<text x="170.7" y="97.4">GND</text>
<text x="33.5" y="113.9">+5V</text>
<text x="49.4" y="112.6">U3</text>
<text x="63.1" y="113.9">+3.3V</text>
<text x="40.1" y="115.2">LD1117S33TR_SOT223</text>
<text x="46.2" y="119">VI</text>
<text x="52.7" y="119">VO</text>
<text x="35.6" y="122.8">100n</text>
<text x="37.9" y="120.2">C4</text>
<text x="51.7" y="122.7" transform="rotate(-90 51.7 122.7)">GND</text>
<text x="61" y="120.2">C3</text>
<text x="61" y="122.8">100n</text>
<text x="48.8" y="131.7">GND</text>
</g>
<g font-size="1.8" fill="#a90000">
<text x="169.9" y="37.5" transform="rotate(-90 169.9 37.5)">8</text>
<text x="175" y="37.5" transform="rotate(-90 175 37.5)">4</text>
<text x="177.5" y="37.5" transform="rotate(-90 177.5 37.5)">5</text>
<text x="60.3" y="44.2">1</text>
<text x="60.3" y="46.7">2</text>
<text x="77.4" y="46.7">13</text>
<text x="77.4" y="44.2">14</text>
<text x="160" y="45.5">15</text>
<text x="183.4" y="45.5">3</text>
<text x="26.4" y="51.5" transform="rotate(-90 26.4 51.5)">4</text>
<text x="60.3" y="49.3">3</text>
<text x="60.3" y="51.8">4</text>
<text x="77.4" y="51.8">11</text>
<text x="77.4" y="49.3">12</text>
<text x="122.9" y="49" transform="rotate(-90 122.9 49)">2</text>
<text x="128" y="49.6" transform="rotate(-90 128 49.6)">19</text>
<text x="160" y="48">16</text>
<text x="160" y="50.5">17</text>
<text x="160" y="53.1">18</text>
<text x="183.4" y="50.5">2</text>
<text x="19.6" y="56.9">1</text>
<text x="38.7" y="54.4">3</text>
<text x="60.3" y="54.4">5</text>
<text x="60.3" y="56.9">6</text>
<text x="60.3" y="59.4">7</text>
<text x="77.4" y="54.4">10</text>
<text x="78" y="59.4">8</text>
<text x="78" y="56.9">9</text>
<text x="115.5" y="54.4">10</text>
<text x="116.1" y="56.9">1</text>
<text x="116.1" y="59.4">3</text>
<text x="133.3" y="59.4">18</text>
<text x="133.3" y="56.9">20</text>
<text x="160" y="55.6">19</text>
<text x="160" y="58.2">20</text>
<text x="182.8" y="55.6">30</text>
<text x="26.4" y="64.2" transform="rotate(-90 26.4 64.2)">2</text>
<text x="116.1" y="62">4</text>
<text x="116.1" y="64.5">5</text>
<text x="133.3" y="64.5">16</text>
<text x="133.3" y="62">17</text>
<text x="160" y="60.7">21</text>
<text x="160" y="63.2">22</text>
<text x="160" y="65.8">23</text>
<text x="182.8" y="63.2">10</text>
<text x="182.8" y="65.8">11</text>
<text x="183.4" y="60.7">9</text>
<text x="116.1" y="67.1">6</text>
<text x="116.1" y="69.6">7</text>
<text x="133.3" y="69.6">14</text>
<text x="133.3" y="67.1">15</text>
<text x="160" y="68.3">24</text>
<text x="160" y="70.9">25</text>
<text x="182.8" y="68.3">12</text>
<text x="182.8" y="70.9">13</text>
<text x="116.1" y="72.1">8</text>
<text x="116.1" y="74.7">9</text>
<text x="133.3" y="74.7">12</text>
<text x="133.3" y="72.1">13</text>
<text x="160" y="73.4">26</text>
<text x="160" y="75.9">27</text>
<text x="182.8" y="73.4">14</text>
<text x="43.7" y="79.8">1</text>
<text x="61.5" y="82.3">1</text>
<text x="160" y="78.5">28</text>
<text x="182.8" y="78.5">31</text>
<text x="182.8" y="81">32</text>
<text x="40.4" y="84.5" transform="rotate(-90 40.4 84.5)">2</text>
<text x="58.2" y="87.1" transform="rotate(-90 58.2 87.1)">2</text>
<text x="169.9" y="88.9" transform="rotate(-90 169.9 88.9)">29</text>
<text x="172.5" y="88.3" transform="rotate(-90 172.5 88.3)">6</text>
<text x="175" y="88.3" transform="rotate(-90 175 88.3)">7</text>
<text x="43.7" y="117.9">3</text>
<text x="56.4" y="117.9">2</text>
<text x="50.5" y="125.2" transform="rotate(-90 50.5 125.2)">1</text>
</g>
</svg>
